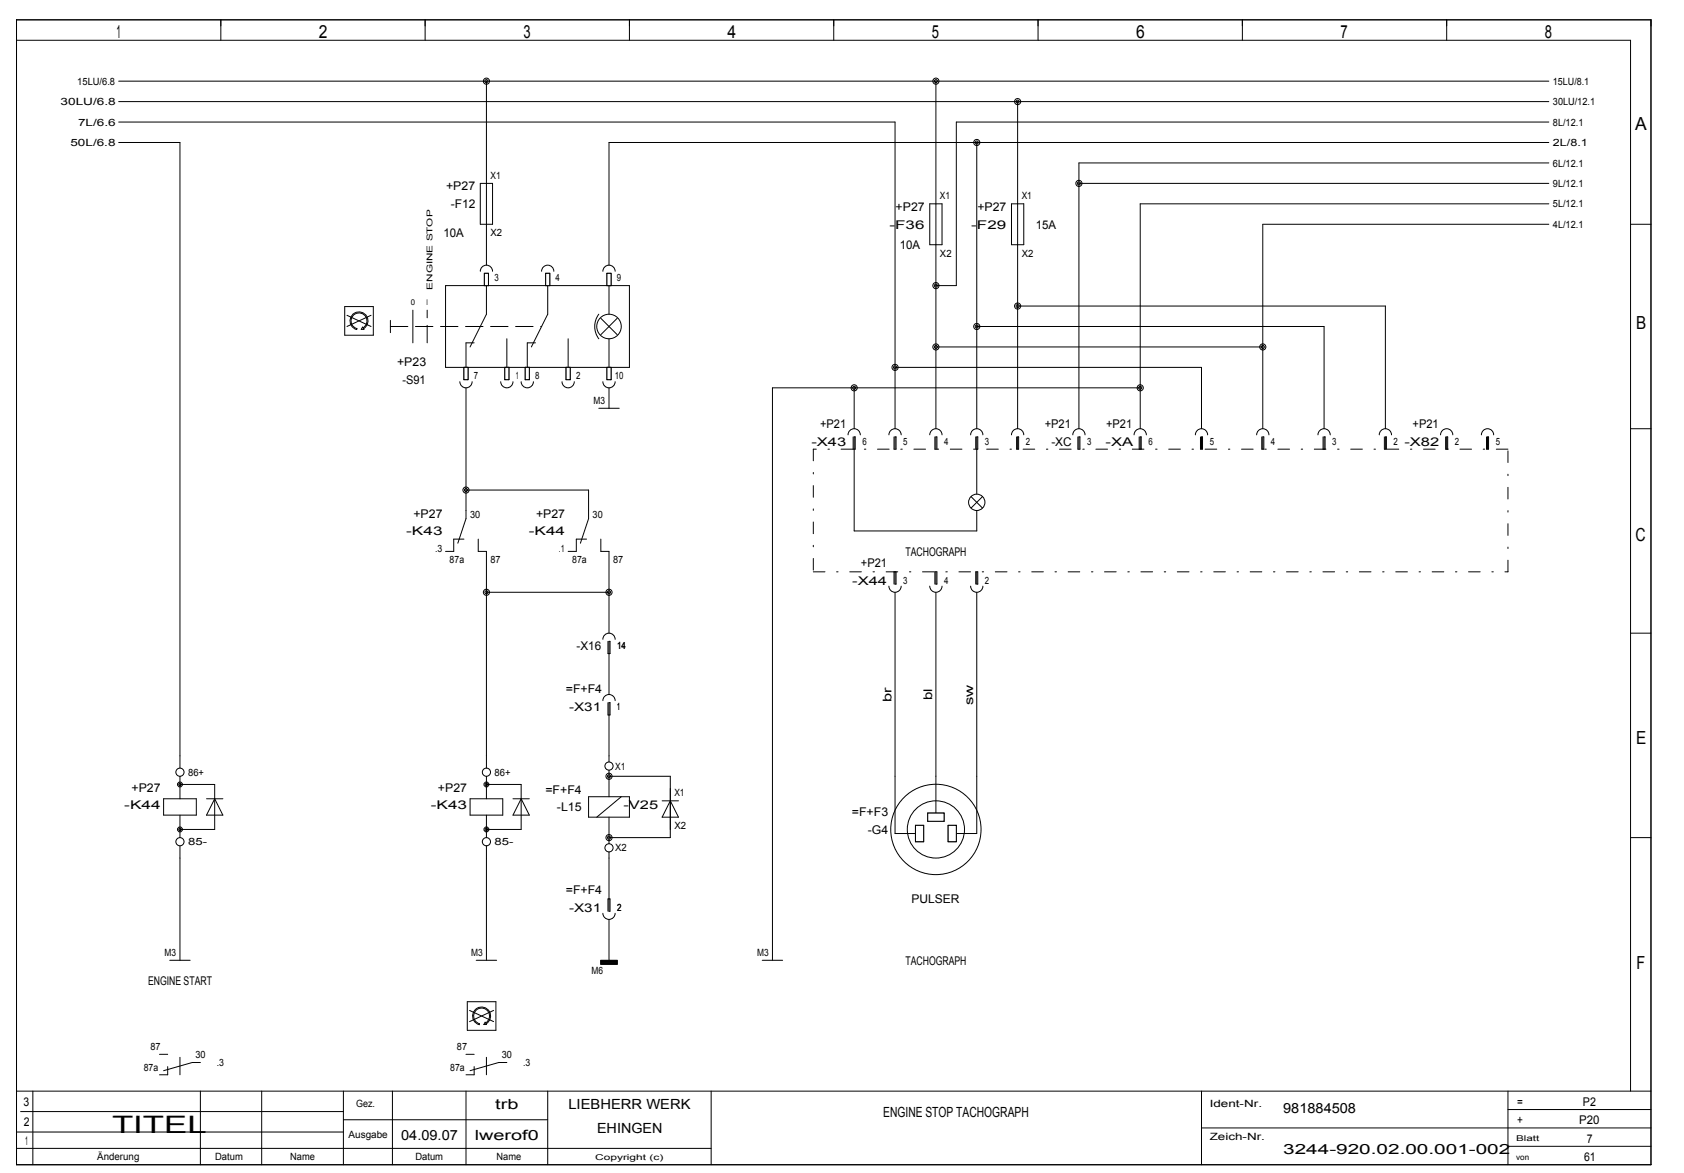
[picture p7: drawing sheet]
<svg xmlns="http://www.w3.org/2000/svg" width="408mm" height="284mm" viewBox="0 0 408 284" stroke-linecap="round" stroke-linejoin="round" font-family="sans-serif">
<g fill="none" stroke="#000" stroke-width=".24">
<path d="M216.8 188v13.8h5M224.8 196.9h3.9v1.9h-3.9zM226.8 188v8.9M236.7 188v13.8h-5"/>
<circle cx="226.7" cy="200.8" r="10.9"/>
<circle cx="226.7" cy="200.8" r="6.9"/>
</g>
<path d="M224.8 196.9h3.9v1.9h-3.9z" fill-rule="evenodd" fill="#fff" stroke="#000" stroke-width=".24"/>
<path d="M221.8 199.8h2v4h-2z" fill="none" stroke="#000" stroke-width=".24"/>
<path d="M221.8 199.8h2v4h-2z" fill-rule="evenodd" fill="#fff" stroke="#000" stroke-width=".24"/>
<path d="M229.7 199.8h2v4h-2z" fill="none" stroke="#000" stroke-width=".24"/>
<path d="M229.7 199.8h2v4h-2z" fill-rule="evenodd" fill="#fff" stroke="#000" stroke-width=".24"/>
<g fill="none" stroke="#000" stroke-width=".24">
<path d="M116.4 44.4h2.9v9.9h-2.9zM117.8 44.4v9.9M225.3 49.4h2.9v9.9h-2.9zM226.8 49.4v9.9M245.1 49.4h2.9v9.9h-2.9zM246.6 49.4v9.9M94.6 77.6v2.9M100 75.1v7.9M107.9 69.2h44.6v19.8h-44.6zM116.4 65.7a1.49 1.49 0 0 1 1.4-1.5 1.49 1.49 0 0 1 1.5 1.5M117.4 69.2v-3h.9v3M117.8 69.2v6.9l-3.9 7.9"/>
<path d="M131.2 65.7a1.49 1.49 0 0 1 1.5-1.5 1.49 1.49 0 0 1 1.5 1.5M132.7 69.2v6.9l-4 7.9M145.1 76.1a4.9 4.9 0 0 0 0 5.9M145.6 77.1l3.9 3.9M146.1 65.7a1.48 1.48 0 0 1 1.4-1.5 1.48 1.48 0 0 1 1.5 1.5M147.6 69.2v6.9M149.5 77.1l-3.9 3.9M111.4 92.4a1.49 1.49 0 0 0 1.5 1.5 1.49 1.49 0 0 0 1.5-1.5M114.9 83h-2v6M121.3 92.4a1.48 1.48 0 0 0 1.5 1.5 1.48 1.48 0 0 0 1.5-1.5M122.8 82v7M126.3 92.4a1.48 1.48 0 0 0 1.4 1.5 1.48 1.48 0 0 0 1.5-1.5"/>
<path d="M129.7 83h-1.9v6M136.2 92.4a1.49 1.49 0 0 0 1.4 1.5 1.49 1.49 0 0 0 1.5-1.5M137.7 82v7M146.1 92.4a1.48 1.48 0 0 0 1.4 1.5 1.48 1.48 0 0 0 1.5-1.5M147.6 82v7M205.5 105.3a1.49 1.49 0 0 1 1.5-1.5 1.49 1.49 0 0 1 1.4 1.5M206.7 105.8v3h.5v-3h-.3v3M215.4 105.3a1.48 1.48 0 0 1 1.5-1.5 1.48 1.48 0 0 1 1.4 1.5M216.6 105.8v3h.5v-3h-.3v3M225.3 105.3a1.48 1.48 0 0 1 1.5-1.5 1.48 1.48 0 0 1 1.4 1.5M226.5 105.8v3h.5v-3h-.2v3M235.2 105.3a1.49 1.49 0 0 1 1.4-1.5 1.49 1.49 0 0 1 1.5 1.5"/>
<path d="M236.4 105.8v3h.5v-3h-.2v3M245.1 105.3a1.48 1.48 0 0 1 1.4-1.5 1.48 1.48 0 0 1 1.5 1.5M246.3 105.8v3h.5v-3h-.2v3M259.9 105.3a1.48 1.48 0 0 1 1.5-1.5 1.48 1.48 0 0 1 1.5 1.5M261.2 105.8v3h.4v-3h-.2v3M274.8 105.3a1.48 1.48 0 0 1 1.4-1.5 1.48 1.48 0 0 1 1.5 1.5M276 105.8v3h.5v-3h-.2v3M289.6 105.3a1.49 1.49 0 0 1 1.5-1.5 1.49 1.49 0 0 1 1.5 1.5M290.9 105.8v3h.4v-3h-.2v3M304.5 105.3a1.48 1.48 0 0 1 1.5-1.5 1.48 1.48 0 0 1 1.4 1.5M305.7 105.8v3h.5v-3h-.3v3M319.3 105.3a1.48 1.48 0 0 1 1.5-1.5 1.48 1.48 0 0 1 1.5 1.5"/>
<path d="M320.6 105.8v3h.4v-3h-.2v3M334.2 105.3a1.49 1.49 0 0 1 1.5-1.5 1.49 1.49 0 0 1 1.4 1.5M335.4 105.8v3h.5v-3h-.3v3M349 105.3a1.48 1.48 0 0 1 1.5-1.5 1.48 1.48 0 0 1 1.5 1.5M350.3 105.8v3h.4v-3h-.2v3M358.9 105.3a1.48 1.48 0 0 1 1.5-1.5 1.48 1.48 0 0 1 1.5 1.5M360.2 105.8v3h.4v-3h-.2v3M216.8 138.5v2.9h.3v-2.9h-.5v2.9M226.8 138.5v2.9h.2v-2.9h-.5v2.9M235.3 120.2l2.7 2.8M236.7 138.5v2.9h.2v-2.9h-.5v2.9M238 120.2l-2.7 2.8"/>
<path d="M215.4 141.9a1.48 1.48 0 0 0 1.5 1.5 1.48 1.48 0 0 0 1.4-1.5M225.3 141.9a1.48 1.48 0 0 0 1.5 1.5 1.48 1.48 0 0 0 1.4-1.5M235.2 141.9a1.49 1.49 0 0 0 1.4 1.5 1.49 1.49 0 0 0 1.5-1.5M39.6 193.4h8v4h-8zM43.6 183v3M43.6 188v5.4M43.6 197.4v5.4M43.6 189.9h8.4v10.9h-8.4M50 193.4h4M52 193.4l2 4h-4zM43.6 204.8v3M41.1 232.5h5"/>
<path d="M184.7 232.5h4.9"/>
<circle cx="117.8" cy="19.6" r=".74"/>
<circle cx="117.8" cy="19.7" r=".37"/>
<circle cx="226.7" cy="19.6" r=".74"/>
<circle cx="226.7" cy="19.7" r=".37"/>
<circle cx="236.6" cy="34.5" r=".74"/>
<circle cx="236.6" cy="34.5" r=".37"/>
<circle cx="246.5" cy="24.6" r=".74"/>
<circle cx="246.5" cy="24.6" r=".37"/>
<circle cx="261.4" cy="44.4" r=".37"/>
<circle cx="261.4" cy="44.4" r=".74"/>
<circle cx="147.5" cy="79" r="2.97"/>
<circle cx="226.7" cy="69.1" r=".74"/>
<circle cx="226.7" cy="69.2" r=".37"/>
<circle cx="236.6" cy="79" r=".74"/>
<circle cx="236.6" cy="79.1" r=".37"/>
<circle cx="246.5" cy="74.1" r=".74"/>
<circle cx="246.5" cy="74.1" r=".37"/>
<circle cx="206.9" cy="93.9" r=".74"/>
<circle cx="206.9" cy="93.9" r=".37"/>
<circle cx="216.8" cy="88.9" r=".74"/>
<circle cx="216.8" cy="89" r=".37"/>
<circle cx="226.7" cy="84" r=".74"/>
<circle cx="226.7" cy="84" r=".37"/>
<circle cx="276.2" cy="93.9" r=".74"/>
<circle cx="276.2" cy="93.9" r=".37"/>
<circle cx="305.9" cy="84" r=".37"/>
<circle cx="305.9" cy="84" r=".74"/>
<circle cx="236.6" cy="121.6" r="1.98"/>
<circle cx="43.6" cy="187" r=".99"/>
<circle cx="43.6" cy="189.9" r=".59"/>
<circle cx="43.6" cy="189.9" r=".3"/>
<circle cx="43.6" cy="203.8" r=".99"/>
<circle cx="43.6" cy="200.8" r=".59"/>
<circle cx="43.6" cy="200.8" r=".3"/>
</g>
<path d="M197 108.8v29.7M365.4 108.8h-168.4M197 138.5h168.4M365.4 138.5v-29.7" fill="none" stroke="#000" stroke-width=".24" stroke-dasharray="2.8 2.8 .4 2.8"/>
<path d="M94.6 79.1h36.6M103.5 83v-7.9" fill="none" stroke="#000" stroke-width=".24" stroke-dasharray="4.2 1.8"/>
<path d="M117.4 66.2h.9v3h-.9z" fill-rule="evenodd" fill="#fff" stroke="#000" stroke-width=".24"/>
<path d="M127.3 89h.9v2.9h-.9z" fill="none" stroke="#000" stroke-width=".24"/>
<path d="M127.3 89h.9v2.9h-.9z" fill-rule="evenodd" fill="#fff" stroke="#000" stroke-width=".24"/>
<path d="M112.4 89h1v2.9h-1z" fill="none" stroke="#000" stroke-width=".24"/>
<path d="M112.4 89h1v2.9h-1z" fill-rule="evenodd" fill="#fff" stroke="#000" stroke-width=".24"/>
<path d="M137.2 89h.9v2.9h-.9z" fill="none" stroke="#000" stroke-width=".24"/>
<path d="M137.2 89h.9v2.9h-.9z" fill-rule="evenodd" fill="#fff" stroke="#000" stroke-width=".24"/>
<path d="M132.2 66.2h1v3h-1z" fill="none" stroke="#000" stroke-width=".24"/>
<path d="M132.2 66.2h1v3h-1z" fill-rule="evenodd" fill="#fff" stroke="#000" stroke-width=".24"/>
<path d="M147.1 66.2h.9v3h-.9z" fill="none" stroke="#000" stroke-width=".24"/>
<path d="M147.1 66.2h.9v3h-.9z" fill-rule="evenodd" fill="#fff" stroke="#000" stroke-width=".24"/>
<path d="M147.1 89h.9v2.9h-.9z" fill="none" stroke="#000" stroke-width=".24"/>
<path d="M147.1 89h.9v2.9h-.9z" fill-rule="evenodd" fill="#fff" stroke="#000" stroke-width=".24"/>
<path d="M122.3 89h1v2.9h-1z" fill="none" stroke="#000" stroke-width=".24"/>
<path d="M122.3 89h1v2.9h-1z" fill-rule="evenodd" fill="#fff" stroke="#000" stroke-width=".24"/>
<g fill="none" stroke="#000" stroke-width=".24">
<path d="M4 4.8h396v277.2h-396zM4 9.8h391.1v254.4M28.8 19.7h346.5M53.5 4.8v5M103 4.8v5M117.8 19.7v24.7M152.5 4.8v5M202 4.8v5M226.8 19.7v29.7M251.5 4.8v5M301 4.8v5M350.5 4.8v5"/>
<path d="M28.8 34.5h14.8v148.5M28.8 29.6h188v74.2M28.8 24.6h346.5M236.7 34.5v69.3M246.6 24.6v24.8M375.3 34.5h-227.7v29.7M375.3 29.6h-143.6v39.6h-4.9M375.3 39.5h-113.9v64.3M117.8 54.3v9.9M226.8 59.3v44.5M246.6 59.3v44.5M261.4 44.4h113.9"/>
<path d="M375.3 49.4h-99v54.4M375.3 54.3h-69.4v49.5M395.1 54.3h4.9M83.5 74.2h6.9v7h-6.9zM84.1 76.3l5.8 2.8M87.8 79.2l.4 .6h-.7zM87.9 79.4a1.93 1.93 0 0 0 .4-3.1 1.93 1.93 0 0 0-3 .4 1.93 1.93 0 0 0 1.2 2.9l-.1 .2a2.18 2.18 0 0 1-1.3-3.2 2.18 2.18 0 0 1 3.4-.4 2.18 2.18 0 0 1-.4 3.4M89.9 76.3l-5.8 2.8M236.7 79.1h84.1v24.7M246.6 74.1h89v29.7M112.9 93.9v31.7l-2 5.9M145.1 98.9h4.9"/>
<path d="M147.6 93.9v5M206.9 93.9v9.9M216.8 89h74.3v14.8M226.8 84h79.1M276.3 93.9h-89.2v138.6M112.9 118.7h29.7v6.9l-2 5.9M206.9 108.8v19.8h29.8v-5M236.7 108.8v10.8M395.1 103.8h4.9M112.4 130.5h-2.5v3h-2M115.9 130.5v3h1.9v52.5M142.1 130.5h-2.5v3h-1.9"/>
<path d="M145.6 130.5v3h2v19.8M117.8 143.4h29.8M146.1 154.8a1.48 1.48 0 0 1 1.4-1.5 1.48 1.48 0 0 1 1.5 1.5M147.3 155.3v3h.5v-3h-.2v12.9M216.8 143.4v44.6M226.8 143.4v44.6M236.7 143.4v44.6M395.1 153.3h4.9M146.1 169.6a1.48 1.48 0 0 1 1.4-1.4 1.48 1.48 0 0 1 1.5 1.4M147.3 170.1v3h.5v-3h-.2v14.4M113.9 193.4h7.9v4h-7.9zM117.8 188v5.4"/>
<path d="M117.8 197.4v5.4M117.8 189.9h8.5v10.9h-8.5M124.3 193.4h3.9M126.3 193.4l1.9 4h-3.9zM142.6 192.9h9.9v5h-9.9zM147.6 186.5v6.4M147.6 197.9v6.4M147.6 188h14.8v14.8h-14.8M150.5 192.9l-5.9 5M160.4 193.9h4M162.4 193.9l2 4h-4zM43.6 207.8v24.7"/>
<path d="M117.8 204.8v27.7M147.6 206.3v14.3h.2v-2.9h-.5v2.9M395.1 202.8h4.9M115.4 232.5h4.9M145.6 232.5h3.9v1h-3.9zM145.6 233.4h3.9M145.6 233.3h3.9M145.6 233.2h3.9M145.6 233.1h3.9M145.6 233h3.9M145.6 232.9h3.9M145.6 232.8h3.9"/>
<path d="M145.6 232.7h3.9M145.6 232.6h3.9M146.1 221.1a1.48 1.48 0 0 0 1.4 1.5 1.48 1.48 0 0 0 1.5-1.5M147.6 222.6v9.9M38.7 255.3h1.9M40.6 258.2v2h-1.9M48.5 257.3h-1.9l-7 1.9M112.9 255.3h2M113.2 242.5h6.9v7h-6.9zM113.8 244.6l5.8 2.8M114.9 258.2v2h-2M117.5 247.5l.4 .6h-.7z"/>
<path d="M117.6 247.7a1.93 1.93 0 0 0 .4-3.1 1.93 1.93 0 0 0-3 .4 1.93 1.93 0 0 0 1.2 2.9l-.1 .2a2.18 2.18 0 0 1-1.3-3.2 2.18 2.18 0 0 1 3.4-.4 2.18 2.18 0 0 1-.4 3.4M119.6 244.6l-5.8 2.8M122.8 257.3h-2l-6.9 1.9M4 278h168.3M4 274.1h79.2M4 264.2h396M5 269.1h78.2M8 264.2v17.8M48.5 264.2v17.8M63.4 264.2v17.8M83.2 264.2v17.8M83.2 271.1h49.5"/>
<path d="M95.1 264.2v17.8M112.9 264.2v17.8M132.7 264.2v17.8M172.3 264.2v17.8M291.1 264.2v17.8M291.1 273.1h108.9M365.4 264.2v17.8M365.4 277.5h34.6M365.4 268.6h34.6"/>
<circle cx="112.9" cy="118.6" r=".74"/>
<circle cx="112.9" cy="118.7" r=".37"/>
<circle cx="117.8" cy="143.4" r=".74"/>
<circle cx="117.8" cy="143.4" r=".37"/>
<circle cx="147.5" cy="143.4" r=".74"/>
<circle cx="147.5" cy="143.4" r=".37"/>
<circle cx="117.8" cy="187" r=".99"/>
<circle cx="117.8" cy="189.9" r=".59"/>
<circle cx="117.8" cy="189.9" r=".3"/>
<circle cx="147.5" cy="185.5" r=".99"/>
<circle cx="147.5" cy="187.9" r=".74"/>
<circle cx="147.5" cy="188" r=".37"/>
<circle cx="117.8" cy="203.8" r=".99"/>
<circle cx="117.8" cy="200.8" r=".59"/>
<circle cx="117.8" cy="200.8" r=".3"/>
<circle cx="147.5" cy="205.3" r=".99"/>
<circle cx="147.5" cy="202.8" r=".74"/>
<circle cx="147.5" cy="202.8" r=".37"/>
</g>
<path d="M43.6 260.2v-5.9M117.8 260.2v-5.9" fill="none" stroke="#000" stroke-width=".24" stroke-dasharray="4.2 1.8"/>
<text font-size="5.8" x="27.2" y="274.3">TITEL</text>
<g font-size="4.4">
<text x="28.2" y="9.3">1</text>
<text x="77.3" y="9.3">2</text>
<text x="126.8" y="9.3">3</text>
<text x="176.2" y="9.3">4</text>
<text x="225.8" y="9.3">5</text>
<text x="275.2" y="9.3">6</text>
<text x="324.8" y="9.3">7</text>
<text x="374.3" y="9.3">8</text>
<text x="396.2" y="31.6">A</text>
<text x="396.4" y="79.6">B</text>
<text x="396.2" y="131.1">C</text>
<text x="396.4" y="180.1">E</text>
<text x="396.5" y="234.5">F</text>
</g>
<g font-size="3.4">
<text x="120" y="268.5">trb</text>
<text x="137.7" y="268.5">LIEBHERR WERK</text>
<text x="310.9" y="269.5">981884508</text>
<text x="97.2" y="275.9">04.09.07</text>
<text x="115" y="275.9">lwerof0</text>
<text x="144.6" y="274.4">EHINGEN</text>
<text x="214" y="270.4">ENGINE STOP TACHOGRAPH</text>
<text x="310.9" y="279.4">3244­920.02.00.001­002</text>
</g>
<g font-size="2.9">
<text x="108.1" y="46.1">+P27</text>
<text x="109.2" y="50.4">­F12</text>
<text x="217" y="51.1">+P27</text>
<text x="236.8" y="51.1">+P27</text>
<text x="107.4" y="57.4">10A</text>
<text x="215.5" y="55.4">­F36</text>
<text x="235.3" y="55.4">­F29</text>
<text x="251" y="55.4">15A</text>
<text x="218" y="60.3">10A</text>
<text x="96.2" y="88.7">+P23</text>
<text x="97.5" y="93">­S91</text>
<text x="196.6" y="107.9">­X43</text>
<text x="198.7" y="103.5">+P21</text>
<text x="253.1" y="103.5">+P21</text>
<text x="254.7" y="107.9">­XC</text>
<text x="267.9" y="107.9">­XA</text>
<text x="268" y="103.5">+P21</text>
<text x="340.3" y="107.9">­X82</text>
<text x="342.2" y="103.5">+P21</text>
<text x="100.2" y="125.3">+P27</text>
<text x="129.9" y="125.3">+P27</text>
<text x="98.4" y="129.6">­K43</text>
<text x="128.1" y="129.6">­K44</text>
<text x="208.6" y="137.2">+P21</text>
<text x="219.4" y="134.6">TACHOGRAPH</text>
<text x="206.5" y="141.5">­X44</text>
<text x="139.7" y="157.4">­X16</text>
<text x="137.1" y="167.9">=F+F4</text>
<text x="137.9" y="172.2">­X31</text>
<text x="216" y="169.9" transform="rotate(-90 216 169.9)">br</text>
<text x="225.9" y="169.6" transform="rotate(-90 225.9 169.6)">bl</text>
<text x="235.8" y="170.7" transform="rotate(-90 235.8 170.7)">sw</text>
<text x="31.9" y="191.6">+P27</text>
<text x="106.1" y="191.6">+P27</text>
<text x="30.1" y="196">­K44</text>
<text x="104.4" y="196">­K43</text>
<text x="132.1" y="192.1">=F+F4</text>
<text x="134.9" y="196.5">­L15</text>
<text x="151" y="196">­V25</text>
<text x="206.4" y="197.6">=F+F3</text>
<text x="210.3" y="201.9">­G4</text>
<text x="137.1" y="216.4">=F+F4</text>
<text x="137.9" y="220.7">­X31</text>
<text x="220.8" y="218.7">PULSER</text>
<text x="219.4" y="233.6">TACHOGRAPH</text>
<text x="35.9" y="238.5">ENGINE START</text>
<text x="5.7" y="267.8">3</text>
<text x="367.6" y="267.8">=</text>
<text x="383.5" y="267.8">P2</text>
<text x="5.8" y="272.7">2</text>
<text x="367.6" y="272.2">+</text>
<text x="382.6" y="272.2">P20</text>
<text x="6.1" y="277.2">1</text>
<text x="383.8" y="281.1">61</text>
<text x="384.5" y="276.7">7</text>
</g>
<g font-size="2.4">
<text x="18.7" y="20.5">15LU/6.8</text>
<text x="376.2" y="20.5">15LU/8.1</text>
<text x="14.7" y="25.5">30LU/6.8</text>
<text x="376.2" y="25.5">30LU/12.1</text>
<text x="17.1" y="35.4">50L/6.8</text>
<text x="18.9" y="30.4">7L/6.6</text>
<text x="376.2" y="35.4">2L/8.1</text>
<text x="376.2" y="30.4">8L/12.1</text>
<text x="376.2" y="40.3">6L/12.1</text>
<text x="118.8" y="43.3">X1</text>
<text x="376.2" y="45.3">9L/12.1</text>
<text x="227.7" y="48.2">X1</text>
<text x="247.5" y="48.2">X1</text>
<text x="376.2" y="50.2">5L/12.1</text>
<text x="118.8" y="57.2">X2</text>
<text x="376.2" y="55.2">4L/12.1</text>
<text x="227.7" y="62.1">X2</text>
<text x="247.5" y="62.1">X2</text>
<text x="119.8" y="68">3</text>
<text x="134.6" y="68">4</text>
<text x="149.5" y="68">9</text>
<text x="114.8" y="91.8">7</text>
<text x="125" y="91.8">1</text>
<text x="129.7" y="91.8">8</text>
<text x="139.6" y="91.8">2</text>
<text x="148.9" y="91.8">10</text>
<text x="143.8" y="97.7">M3</text>
<text x="208.9" y="107.6">6</text>
<text x="218.8" y="107.6">5</text>
<text x="228.7" y="107.6">4</text>
<text x="238.6" y="107.6">3</text>
<text x="248.5" y="107.6">2</text>
<text x="263.4" y="107.6">3</text>
<text x="278.2" y="107.6">6</text>
<text x="293.1" y="107.6">5</text>
<text x="307.9" y="107.6">4</text>
<text x="322.8" y="107.6">3</text>
<text x="337.6" y="107.6">2</text>
<text x="352.5" y="107.6">2</text>
<text x="362.4" y="107.6">5</text>
<text x="113.9" y="125.5">30</text>
<text x="143.6" y="125.5">30</text>
<text x="105.4" y="133.8">.3</text>
<text x="108.9" y="136.3">87a</text>
<text x="118.8" y="136.3">87</text>
<text x="135.4" y="133.8">.1</text>
<text x="138.6" y="136.3">87a</text>
<text x="148.5" y="136.3">87</text>
<text x="218.8" y="141.3">3</text>
<text x="228.7" y="141.3">4</text>
<text x="238.6" y="141.3">2</text>
<text x="149.5" y="157.1">14</text>
<text x="149.5" y="172">1</text>
<text x="45.6" y="187.8">86+</text>
<text x="119.8" y="187.8">86+</text>
<text x="149" y="186.4">X1</text>
<text x="163.4" y="192.8">X1</text>
<text x="163.4" y="200.7">X2</text>
<text x="45.6" y="204.7">85­</text>
<text x="119.8" y="204.7">85­</text>
<text x="149" y="206.2">X2</text>
<text x="149.5" y="220.5">2</text>
<text x="39.9" y="231.4">M3</text>
<text x="114.1" y="231.4">M3</text>
<text x="183.4" y="231.4">M3</text>
<text x="143.3" y="235.9">M6</text>
<text x="36.5" y="254.2">87</text>
<text x="47.4" y="256.2">30</text>
<text x="110.7" y="254.2">87</text>
<text x="121.6" y="256.2">30</text>
<text x="34.8" y="259.2">87a</text>
<text x="52.5" y="258.1">.3</text>
<text x="109.1" y="259.2">87a</text>
<text x="126.8" y="258.1">.3</text>
<text x="86.3" y="268">Gez.</text>
<text x="293.1" y="268">Ident­Nr.</text>
<text x="84.4" y="275.5">Ausgabe</text>
<text x="293.1" y="275.9">Zeich­Nr.</text>
<text x="23.5" y="280.9">Änderung</text>
<text x="52.1" y="280.9">Datum</text>
<text x="70.3" y="280.9">Name</text>
<text x="100.6" y="280.9">Datum</text>
<text x="120.3" y="280.9">Name</text>
</g>
<g font-size="1.9">
<text x="104.8" y="70.1" transform="rotate(-90 104.8 70.1)">ENGINE STOP</text>
<text x="99.5" y="73.9">0</text>
<text x="103.4" y="73.9">I</text>
<text x="144.2" y="280.8">Copyright (c)</text>
<text x="367.3" y="280.8">von</text>
<text x="367.3" y="276.4">Blatt</text>
</g>
</svg>
